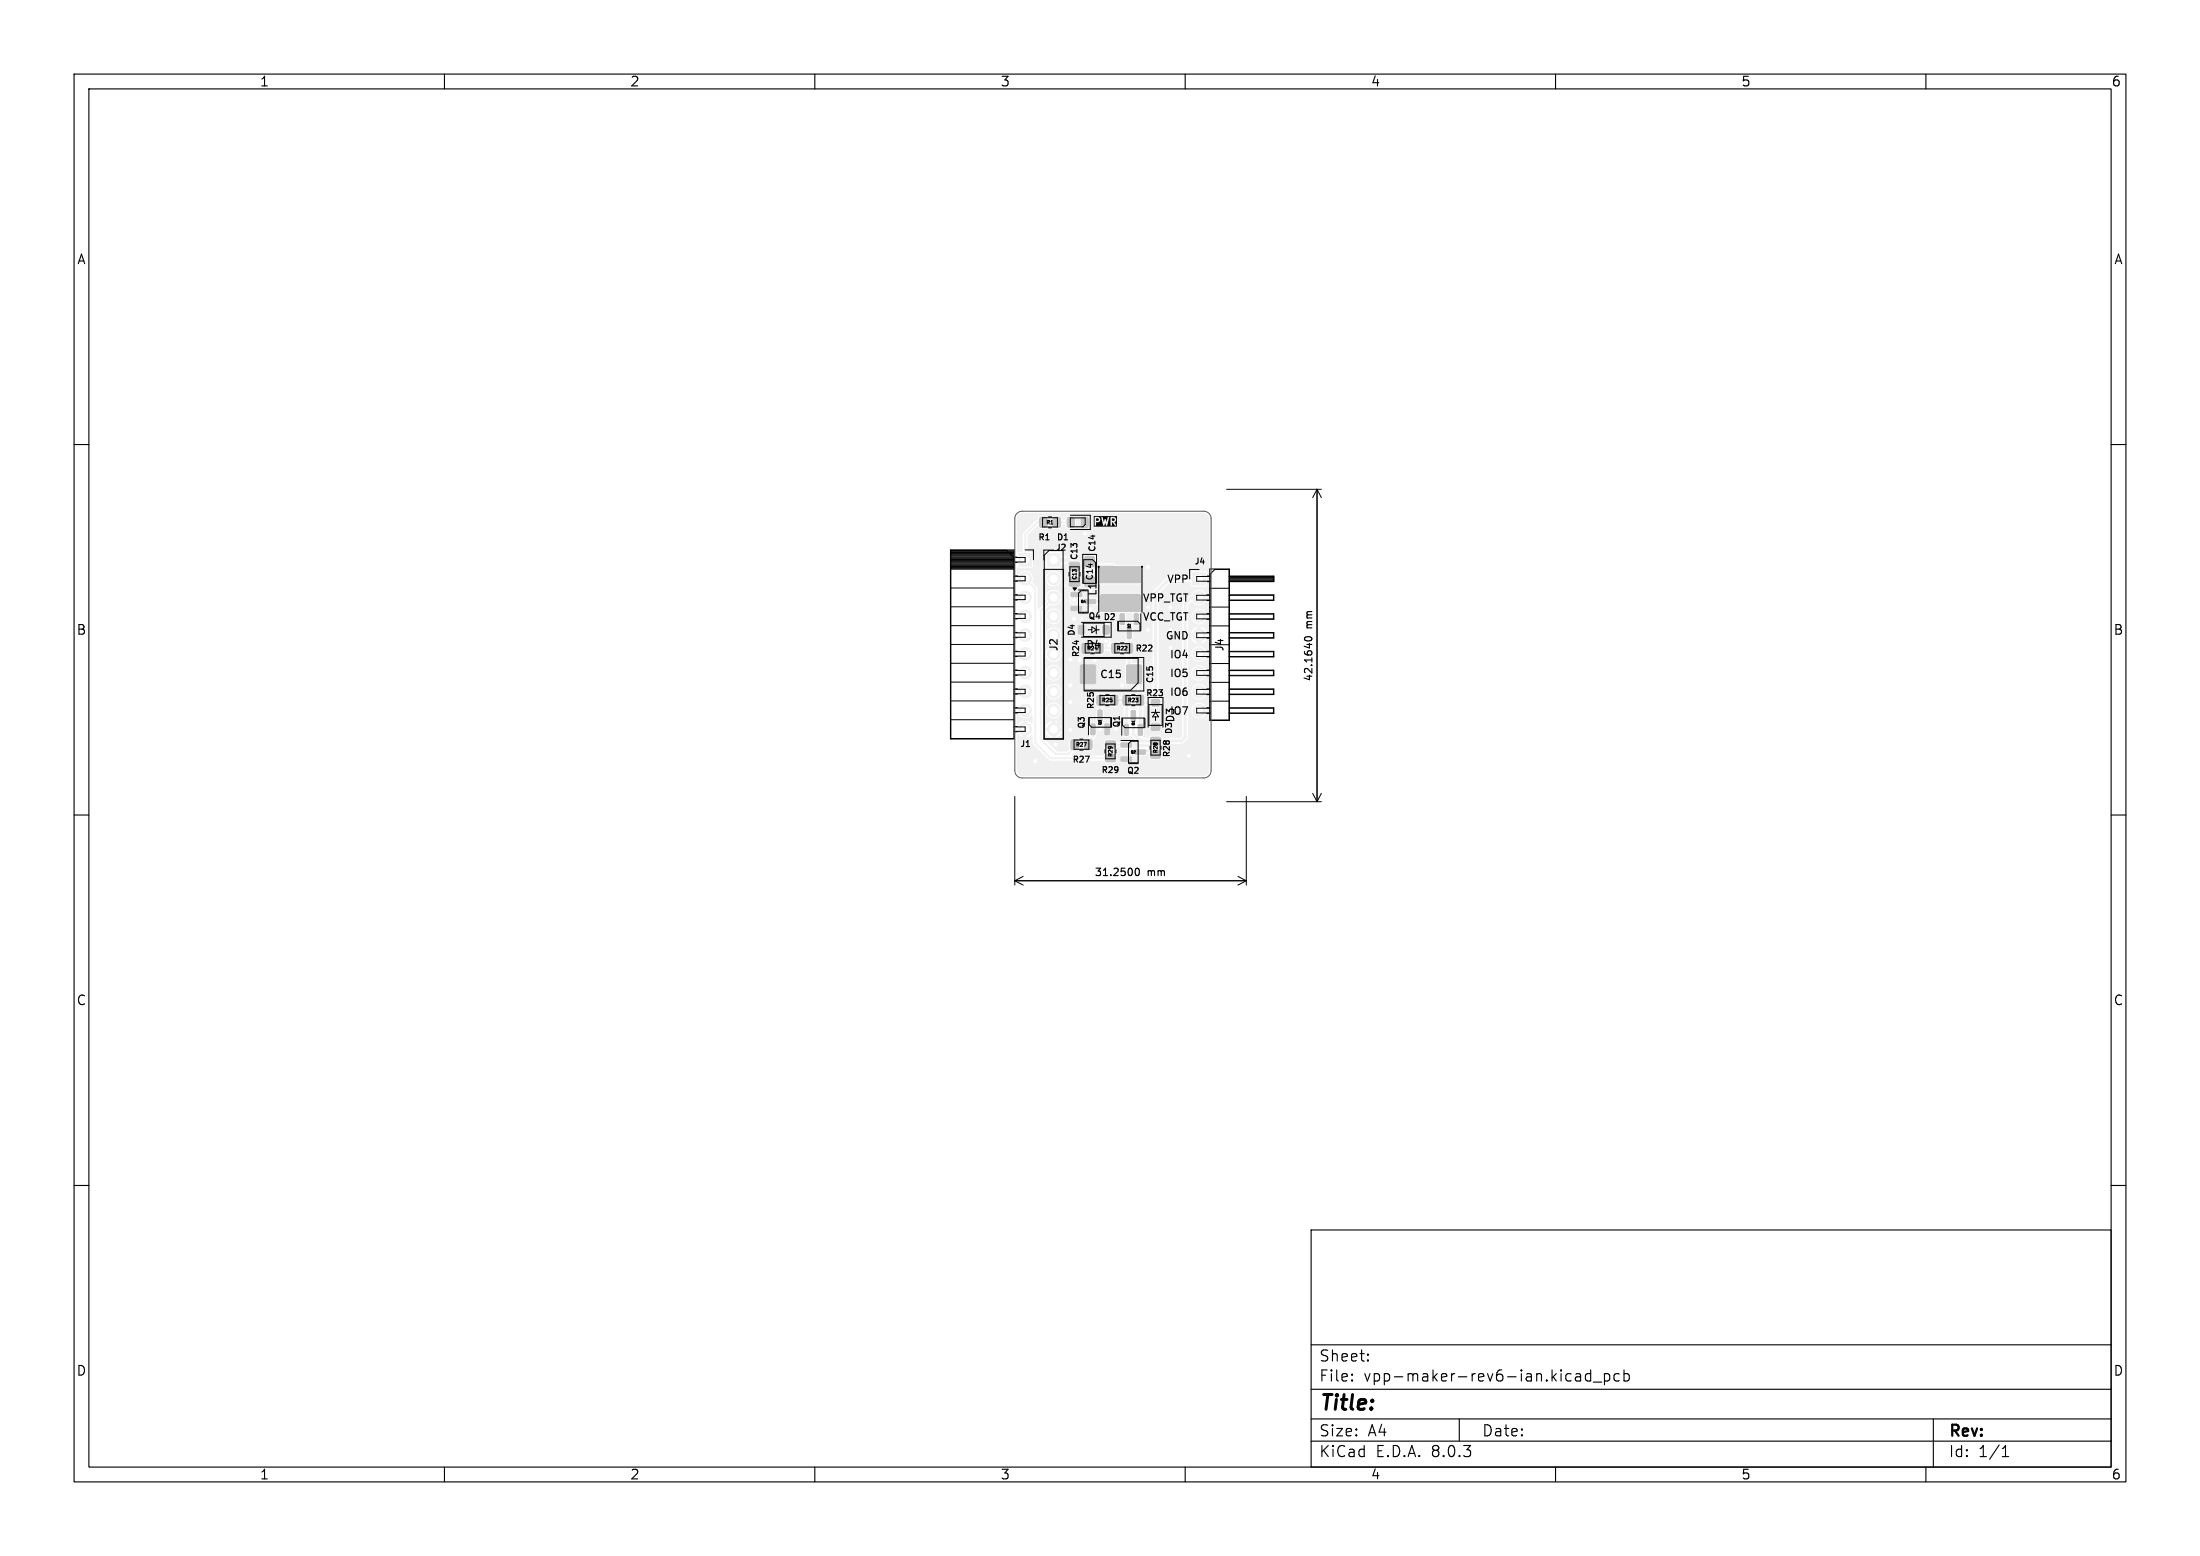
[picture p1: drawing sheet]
<svg xmlns="http://www.w3.org/2000/svg" width="297mm" height="210mm" viewBox="0 0 297 210" stroke-linecap="round" stroke-linejoin="round" font-family="sans-serif">
<g fill="#f0f0f0" stroke="#f0f0f0" stroke-width=".14">
<path d="M147.3 97.7h.4l.1 .1 .1 1.2-.1 .2h-.4l-.1-.1z"/>
<path d="M149.2 97.7h.4l.1 .1 .1 1.2-.1 .2h-.4l-.1-.1z"/>
<path d="M148.2 95.9l.4-.1 .2 .1v1.2l-.1 .2h-.4l-.1-.1z"/>
<path d="M153.1 82.9l.5-.1 .1 .1v1.2l-.1 .2h-.4l-.1-.1z"/>
<path d="M151.2 82.9l.4-.1 .2 .1v1.2l-.1 .2h-.4l-.1-.1z"/>
<path d="M152.2 84.7h.4l.1 .1 .1 1.2-.1 .2h-.4l-.1-.1z"/>
<path d="M146 69.9l.7-.1 .2 .2v1l-.1 .2h-.6l-.2-.2z"/>
<path d="M144.1 69.9l.7-.1 .2 .2 .1 1-.2 .2h-.6l-.2-.2z"/>
<path d="M144.4 75.9h.2h1.1l.1 .2-.1 .9h-.2h-1.1l-.1-.2z"/>
<path d="M144.4 78h.2h1.1l.1 .2-.1 .9h-.2h-1.1l-.1-.2z"/>
<path d="M148.9 84.5h.8v1h-.8z"/>
<path d="M145.6 84.5h.8v1h-.8z"/>
<path d="M155.4 101.4l1.1-.1 .2 .3v.6l-.2 .1h-1l-.2-.2z"/>
<path d="M155.4 99.6l1.1-.1 .2 .2v.7l-.2 .1h-1l-.2-.2z"/>
<path d="M137.5 74.7h1.7v1.7h-1.7z"/>
<path d="M151.8 97.8h.4l.1 .1v1.2v.1h-.4l-.1-.1z"/>
<path d="M153.7 97.8h.4l.1 .1v1.2v.1h-.4l-.1-.1z"/>
<path d="M152.7 95.9h.5l.1 .1v1.2l-.1 .2h-.3l-.2-.1z"/>
<path d="M149.3 100.1l1.2-.1 .1 .2v.7l-.2 .1h-1l-.2-.2z"/>
<path d="M149.3 101.9l1.2-.1 .1 .3v.6l-.2 .1h-1l-.2-.2z"/>
<path d="M148 86.9l.7-.1 .2 .2v1l-.1 .2h-.6l-.3-.2z"/>
<path d="M146.1 86.9l.8-.1 .2 .2v1l-.2 .2h-.6l-.2-.2z"/>
<path d="M146.5 75.2l.2-.1 1 .1 .1 .1-.1 1.1-.2 .1-1-.1-.1-.2z"/>
<path d="M146.5 77.9l.2-.1 1 .1 .1 .1-.1 1.1-.2 .1-1-.1-.1-.2z"/>
<path d="M151.6 93.9l.7-.1 .3 .2v1l-.2 .2h-.6l-.2-.2z"/>
<path d="M153.5 93.9l.7-.1 .2 .2v1l-.1 .2h-.7l-.2-.2z"/>
<path d="M152.1 89.8l.2-.1 1.8 .1 .1 .2v2l-.1 .2-.2 .1-1.8-.1v-.2v-2z"/>
<path d="M145.9 89.8l.2-.1 1.8 .1v.2v2.2l-.2 .1-1.8-.1v-.2z"/>
<path d="M151.4 100.3h1.3l.1 .1v.4h-.2h-1.2l-.1-.1z"/>
<path d="M151.4 102.2h1.3l.1 .1v.4l-.2 .1-1.2-.1-.1-.1z"/>
<path d="M153.2 101.2h1.4l.1 .2v.3l-.2 .1h-1.2l-.1-.1z"/>
<path d="M141.4 74.7h1.7v1.7h-1.7z"/>
<path d="M161 77.3h1.7v1.7h-1.7z"/>
<path d="M144.6 80l1.4-.1v.2v.3l-.1 .1h-1.2l-.1-.1z"/>
<path d="M144.6 81.9l1.4-.1v.2v.3l-.1 .1h-1.2l-.1-.1z"/>
<path d="M146.5 80.9h1.3l.1 .1v.4l-.1 .1h-1.3v-.2z"/>
<path d="M148.5 76.5h5.5v2.2h-5.5z"/>
<path d="M148.5 80.4h5.5v2.1h-5.5z"/>
<path d="M152 86.9l.7-.1 .2 .2v1l-.1 .2h-.6l-.3-.2z"/>
<path d="M150.1 86.9l.8-.1 .2 .2v1l-.2 .2h-.6l-.2-.2z"/>
<path d="M140.4 69.9l.7-.1 .2 .2v1l-.1 .2h-.6l-.3-.2z"/>
<path d="M142.2 69.9l.7-.1 .3 .2v1l-.2 .2h-.6l-.2-.2z"/>
<path d="M155.5 94.5h1v.7h-1z"/>
<path d="M155.5 97.8h1v.7h-1z"/>
<path d="M148.1 93.9l.8-.1 .2 .2v1l-.2 .2h-.6l-.2-.2z"/>
<path d="M150 93.9l.7-.1 .2 .2v1l-.1 .2h-.6l-.3-.2z"/>
<path d="M146.5 99.9l.7-.1 .2 .2v1l-.1 .2h-.7l-.2-.2z"/>
<path d="M144.6 99.9l.7-.1 .3 .2v1l-.2 .2h-.6l-.2-.2z"/>
<circle cx="138.4" cy="78.1" r=".85"/>
<circle cx="138.4" cy="80.6" r=".85"/>
<circle cx="138.4" cy="83.2" r=".85"/>
<circle cx="138.4" cy="85.7" r=".85"/>
<circle cx="138.4" cy="88.2" r=".85"/>
<circle cx="138.4" cy="90.8" r=".85"/>
<circle cx="138.4" cy="93.3" r=".85"/>
<circle cx="138.4" cy="95.9" r=".85"/>
<circle cx="138.4" cy="98.4" r=".85"/>
<circle cx="142.2" cy="78.1" r=".85"/>
<circle cx="142.2" cy="80.7" r=".85"/>
<circle cx="142.2" cy="83.2" r=".85"/>
<circle cx="142.2" cy="85.7" r=".85"/>
<circle cx="142.2" cy="88.3" r=".85"/>
<circle cx="142.2" cy="90.8" r=".85"/>
<circle cx="142.2" cy="93.4" r=".85"/>
<circle cx="142.2" cy="95.9" r=".85"/>
<circle cx="142.2" cy="98.4" r=".85"/>
<circle cx="161.9" cy="80.7" r=".85"/>
<circle cx="161.9" cy="83.2" r=".85"/>
<circle cx="161.9" cy="85.7" r=".85"/>
<circle cx="161.9" cy="88.3" r=".85"/>
<circle cx="161.9" cy="90.8" r=".85"/>
<circle cx="161.9" cy="93.4" r=".85"/>
<circle cx="161.9" cy="95.9" r=".85"/>
<circle cx="158" cy="85" r=".4"/>
<circle cx="147.8" cy="89.1" r=".4"/>
<circle cx="158" cy="87.5" r=".4"/>
<circle cx="142.5" cy="100.5" r=".4"/>
<circle cx="144.5" cy="92.5" r=".4"/>
<circle cx="148.5" cy="98.4" r=".4"/>
<circle cx="145" cy="83.5" r=".4"/>
<circle cx="155" cy="76.5" r=".4"/>
<circle cx="147.2" cy="82.2" r=".4"/>
<circle cx="155" cy="85" r=".4"/>
<circle cx="139.7" cy="102.8" r=".4"/>
<circle cx="160.5" cy="102" r=".4"/>
<circle cx="156" cy="96.8" r=".4"/>
<circle cx="155" cy="82" r=".4"/>
<circle cx="145" cy="87.5" r=".4"/>
<circle cx="144.5" cy="98.5" r=".4"/>
<circle cx="150.7" cy="98.4" r=".4"/>
<circle cx="146.5" cy="72" r=".4"/>
<circle cx="143.6" cy="79" r=".4"/>
<circle cx="151.5" cy="92.5" r=".4"/>
<circle cx="146" cy="83.5" r=".4"/>
<circle cx="144.5" cy="94.8" r=".4"/>
<circle cx="158" cy="82" r=".4"/>
<circle cx="147.3" cy="85" r=".4"/>
<circle cx="144.5" cy="89" r=".4"/>
<circle cx="145.8" cy="89.1" r=".4"/>
<circle cx="149.3" cy="86.5" r=".4"/>
<circle cx="145" cy="81" r=".4"/>
</g>
<path d="M138.4 78.1l1.4 1.3v20.8l2 2.1h8.1M140.8 70.5h-.8l-1.6 1.6v3.5M142.7 70.5h1.9M142.2 80.7l-1.7 1.7v17.4l2 2h1.7l.9-.9M145.2 80.2h.1M145.3 80.2l.2 .2M145.3 80.2l-.3 .3v.5M147.6 98.4v1l-.7 .7v.4M148.4 87.5h2.2M149.3 85v2.3l.2 .2M152.5 87.5h-.1M149.9 100.5h1.9" fill="none" stroke="#f0f0f0" stroke-width=".25"/>
<path d="M142.2 75.6h2l.9 .9h1.3M146.4 76.5l.7-.7 .7 .7M146.4 76.5h3.8l1 1.1h-1.1M147.2 75.5l-.1 .1M144.5 84v12.2l-2.3 2.2" fill="none" stroke="#f0f0f0" stroke-width=".61"/>
<path d="M161.9 78.1h-4l-1.9 1.9v14.8h-1.7l-.4-.3M147.2 81.2h3.7M148.6 94.5l-.1 .1v2M150.4 94.5h1.7l-.1 4M152.4 85v5.3l1.5 1.5v2.7M153 81l.4 .4v2.2M153.9 94.5v4M160 81.5v18l-.5 .5h-5.6l-.9-.9v-2.5M160.8 80.7h1.1M153.8 101.3h1.7l.5 .5" fill="none" stroke="#f0f0f0" stroke-width=".41"/>
<g fill="#f0f0f0">
<path d="M137.5 69.5l.5-.2h24.5a.75 .75 0 0 1 .7 .7v15.5l-.1 .1-.1-.1a1.14 1.14 0 0 0-.9-.9v.7h-.5v-.7l-.6 .4-.2 .5h.6v.5h-.6l.2 .5 .6 .4v-.7h.5l.1 .7a1.58 1.58 0 0 0 .9-1l.1 .1v18a.75 .75 0 0 1-.7 .7h-24.5a.75 .75 0 0 1-.7-.7v-4.8l.1-.2 .3 .3 .5 .2v-.7h.4v.7l.7-.3h.1l.1 1.2 2.3 2.3h7.1l.5 .3h1l.4-.2v-.8l-.1-.3-.3-.1h-1l-.5 .4h-4.2v-.2l.3-.4h.6l.2-.2v-1.2h.4v1l.1 .3 .3 .1h.7l.2-.1 .1-.3v-.8h1.4l.1 .8 .3 .2h1l.3-.1a.31 .31 0 0 1 .2-.3 .31 .31 0 0 1 .4 .2h1.5l.2-.2v-.5l-.3-.3h-1.3l-.5 .2-.5-.4h-1l-.3 .1-.1 .3h-1.4v-.3l.4-.8 .1-1.3-.3-.3h-.4l-.3 .2-.1 1.4 .2 .2-.2 .3h-.6l-.2 .4h-.4l-.1-.3-.3-.1h-.8l-.2 .4v1.1l-.2 .3h-1.6l-1.7-1.7-.1-1.5h1v.5h-.7l.3 .5 .6 .4v-.7h.5v.7l.6-.4 .3-.5h-.7v-.5h.7l-.3-.5-.6-.4v.7h-.5v-.7l-.6 .4-.3 .5h-.3v-2.3h.4a1.06 1.06 0 0 0 1.5 .9 1.06 1.06 0 0 0 .2-1.7 1.06 1.06 0 0 0-1.7 .6v.2h-.4v-2.5h.4a1.05 1.05 0 0 0 .7 1 1.05 1.05 0 0 0 1.2-.4h4.8v1l.2 .4-.1 1.8 .1 .2 .2 .1h.5l.2-.2v-1.4l-.1-.4 .4-.5v-1h.4v1l.2 .4h.9l.2-.1 .1-.3a.13 .13 0 0 1 .2-.1 .13 .13 0 0 1 .1 .1l.3 .5v2.1l-.2 .3 .1 1.4 .2 .1h.4l.4-.1 1.2 1.1h1.3a.29 .29 0 0 1 .2 .5h-1.5l-.2 .1a.49 .49 0 0 0-.6 .3v.5l.2 .2h1.4l.2-.1a.14 .14 0 0 1 .1-.2 .14 .14 0 0 1 .2 .1v.4l.2 .3h1.4l.2-.3v-.9l-.4-.2h-.7l-.2-.2v-.1l.9-.1 .5-.3h2.6l.7-.7 .1-.1v-3.7h.4a1.06 1.06 0 0 0 1.5 1 1.06 1.06 0 0 0 .2-1.8 1.06 1.06 0 0 0-1.7 .6v.2h-.4v-2.5h.4a1.06 1.06 0 0 0 1.5 .9 1.06 1.06 0 0 0 .2-1.8 1.06 1.06 0 0 0-1.7 .7v.2h-.4v-2.6h.4a1.06 1.06 0 0 0 1.5 1 1.06 1.06 0 0 0 .2-1.8 1.06 1.06 0 0 0-1.7 .6v.2h-.4v-2.5h.4a1.06 1.06 0 0 0 1.5 .9 1.06 1.06 0 0 0 .2-1.8 1.06 1.06 0 0 0-1.7 .7v.2h-.4v-5.1h.4a1.06 1.06 0 0 0 1.5 1 1.06 1.06 0 0 0 .2-1.8 1.06 1.06 0 0 0-1.7 .6v.2h-.4v-1.5l.6-.5a1.07 1.07 0 0 0 1.6 .3 1.07 1.07 0 0 0-.1-1.7 1.07 1.07 0 0 0-1.6 .4l-.3 .1-.9 1-.1 .1v17.9l-.3 .3h-2.3l-.5-.3h-1l-.4 .3h-.7a.24 .24 0 0 1 0-.4v-3.8l.2-.1h.6l.3 .2h.9l.2-.1 .2-.3v-.6l-.4-.4v-13.9l1.7-1.7h2.6l.1 .1v.5l.1 .1h1.9l.1-.2v-1.9h-2l-.1 .1v.5h-.1h-3l-2.1 2.1v14.3l-.4 .3h-.5l-.1-.6-.3-.3v-3.7l-.3-.3h-1.2v-1l.3-.5v-1l-.1-.3a.44 .44 0 0 1 0-.6l-.1-1.5-.3-.1-.5 .1-.2 .2 .1 1.7-.3 .5v1l.3 .5v1.1l-.1 .3v2.2l.1 .2 .2 .2h1.3v1l-.3 .5v1.2a.42 .42 0 0 1 .3 .5h-1a.39 .39 0 0 1 .3-.5v-1.2l-.1-.3-.3-.1h-.7l-.2 .1-.1 .3a.13 .13 0 0 1-.1 .1 .13 .13 0 0 1-.2-.1l-.1-.3-.3-.1h-.8l-.2 .4h-.4l-.1-.3-.3-.1h-.8l-.2 .4h-4.8v-.1a1.06 1.06 0 0 0-.5-1.6 1.06 1.06 0 0 0-1.4 1.1h-.4v-2.6h.4v.2a1.06 1.06 0 0 0 1.7 .7 1.06 1.06 0 0 0-.2-1.8 1.06 1.06 0 0 0-1.5 .9h-.4v-2.5h.4v.2a1.06 1.06 0 0 0 1.7 .6 1.06 1.06 0 0 0-.2-1.8 1.06 1.06 0 0 0-1.5 1h-.4v-1.3h6.9v1l.2 .4h.9l.2-.1 .2-.5 .7 .1a.47 .47 0 0 0 .4 .5h.6l.4-.2v-1.2l-.1-.3-.3-.1h-1l-.1-.4-.2-.3 .4-.5v-.8l-.2-.3-.8-.1-.3 .2-.1 1 .2 .3a.18 .18 0 0 1 .2 .2 .18 .18 0 0 1-.1 .2l-.2 .5h-.8l-.2 .4h-6.9v-1.3h.4a1.06 1.06 0 0 0 1.5 1 1.06 1.06 0 0 0 .2-1.8 1.06 1.06 0 0 0-1.7 .6v.2h-.4v-2.5h.4a1.06 1.06 0 0 0 1.5 .9 1.06 1.06 0 0 0 .2-1.7 1.06 1.06 0 0 0-1.7 .6v.2h-.4v-.7l1-.9a1.07 1.07 0 0 0 1.2-.3 1.07 1.07 0 0 0 .1-1.3h1.3l.1 .7a.6 .6 0 0 0 .4 .9 .6 .6 0 0 0 .7-.6h.6l.1 .4 .2 .3 1.7-.1 .1 .9 .1 .2h2.6v1.6l.2 .2h.6l.2-.2v-1.6h.9l.1 1.7 .2 .1h.5l.1-.1 .1-1.6 .3-.3-.1-2.3-5.6-.1-.2 .2v.4a.33 .33 0 0 1-.5 0h-1.3l-.3 .3h-.6v-.2a.48 .48 0 0 0 .7-.4l-.1-.4-.3-.3h-1.3l-.2 .3h-1.3a1.05 1.05 0 0 0-1.4-.2 1.05 1.05 0 0 0-.4 1.3l-1 1.1-.2-.1v-2.7l-.7-.8 .1-.5h1.7v.2a1.06 1.06 0 0 0 1.7 .7 1.06 1.06 0 0 0-.2-1.8 1.06 1.06 0 0 0-1.5 .9h-1.7a1.07 1.07 0 0 0-.9-1 1.07 1.07 0 0 0-1.2 .5l-.1-.1v-.9l2.1-.1 .1-1.8h1.7v1.7l.1 .2h1.9l.2-.5h.5l.2 .2v.6l.3 .3h1.3a.55 .55 0 0 1 .7-.2h1.8l.1 1.7 .1 .1 5.6 .1 .2-.2v-2.2l-.1-.2h-3.4l-.5-.3h-2.1l-.1-.1-.1-.8-.3-.2h-1l-.2 .1-.2 .3v.6a.31 .31 0 0 1-.5-.2h-.7l-.6-.6-1-.1-.1-.4-.2-.1h-1.7l-.2 .2h-1.7l-.2-.2-.6-.1v-2.2l1.2-1.2h.2l.2 .3 .2 .1h.8l.2-.4 .1-1h.3l.1 1 .2 .4h.8l.2-.1 .2-.5h.4l.1 .1a.44 .44 0 0 0 .4 .5h.6l.3-.2v-1.4l-.3-.2h-.7l-.2 .1-.2 .5-.4-.1a.47 .47 0 0 0-.4-.5h-.8l-.3 .4h-.3l-.2-.3-.2-.1h-.7l-.2 .1-.2 .4-.3 .1-1.7 1.7v2.5l-.1 .1-.6 .1-.1-.2v-4.4z"/>
<path d="M137.3 96.4l.1-.1a1.18 1.18 0 0 0 1.9 .2l.1 .1v1h-.1l-.7-.3v.7h-.4v-.7l-.5 .2-.3 .3-.1-.1z"/>
</g>
<g fill="#fff" stroke="#fff" stroke-width=".14">
<circle cx="158" cy="85" r=".2"/>
<circle cx="147.8" cy="89.1" r=".2"/>
<circle cx="158" cy="87.5" r=".2"/>
<circle cx="142.5" cy="100.5" r=".2"/>
<circle cx="144.5" cy="92.5" r=".2"/>
<circle cx="148.5" cy="98.4" r=".2"/>
<circle cx="145" cy="83.5" r=".2"/>
<circle cx="155" cy="76.5" r=".2"/>
<circle cx="147.2" cy="82.2" r=".2"/>
<circle cx="155" cy="85" r=".2"/>
<circle cx="139.7" cy="102.7" r=".2"/>
<circle cx="160.5" cy="102" r=".2"/>
<circle cx="156" cy="96.8" r=".2"/>
<circle cx="155" cy="82" r=".2"/>
<circle cx="144.5" cy="98.5" r=".2"/>
<circle cx="146.5" cy="72" r=".2"/>
<circle cx="143.6" cy="79" r=".2"/>
<circle cx="151.5" cy="92.5" r=".2"/>
<circle cx="146" cy="83.5" r=".2"/>
<circle cx="144.5" cy="94.7" r=".2"/>
<circle cx="158" cy="82" r=".2"/>
<circle cx="147.3" cy="85" r=".2"/>
<circle cx="144.5" cy="89" r=".2"/>
<circle cx="145.8" cy="89.1" r=".2"/>
<circle cx="149.3" cy="86.5" r=".2"/>
<circle cx="145" cy="81" r=".2"/>
<circle cx="138.4" cy="75.5" r=".5"/>
<circle cx="138.4" cy="78.1" r=".5"/>
<circle cx="138.4" cy="80.6" r=".5"/>
<circle cx="138.4" cy="83.2" r=".5"/>
<circle cx="138.4" cy="85.7" r=".5"/>
<circle cx="138.4" cy="88.2" r=".5"/>
<circle cx="138.4" cy="90.8" r=".5"/>
<circle cx="138.4" cy="93.3" r=".5"/>
<circle cx="138.4" cy="95.9" r=".5"/>
<circle cx="138.4" cy="98.4" r=".5"/>
<circle cx="142.3" cy="75.6" r=".5"/>
<circle cx="142.3" cy="78.1" r=".5"/>
<circle cx="142.3" cy="80.7" r=".5"/>
<circle cx="142.3" cy="83.2" r=".5"/>
<circle cx="142.3" cy="85.7" r=".5"/>
<circle cx="142.3" cy="88.3" r=".5"/>
<circle cx="142.3" cy="90.8" r=".5"/>
<circle cx="142.3" cy="93.4" r=".5"/>
<circle cx="142.3" cy="95.9" r=".5"/>
<circle cx="142.3" cy="98.4" r=".5"/>
<circle cx="161.9" cy="78.1" r=".5"/>
<circle cx="161.9" cy="80.7" r=".5"/>
<circle cx="161.9" cy="83.2" r=".5"/>
<circle cx="161.9" cy="85.7" r=".5"/>
<circle cx="161.9" cy="88.3" r=".5"/>
<circle cx="161.9" cy="90.8" r=".5"/>
<circle cx="161.9" cy="93.4" r=".5"/>
<circle cx="161.9" cy="95.9" r=".5"/>
</g>
<g fill="#c4c4c4">
<path d="M148.6 76.5h5.3v2.2h-5.3z"/>
<path d="M148.6 80.2h5.3v2.2h-5.3z"/>
</g>
<g fill="#c4c4c4" stroke="#c4c4c4" stroke-width=".14">
<path d="M147.3 97.7h.4l.1 .1 .1 1.2-.1 .2h-.4l-.1-.1z"/>
<path d="M149.2 97.7h.4l.1 .1 .1 1.2-.1 .2h-.4l-.1-.1z"/>
<path d="M148.2 95.9l.4-.1 .2 .1v1.2l-.1 .2h-.4l-.1-.1z"/>
<path d="M153.1 82.9l.5-.1 .1 .1v1.2l-.1 .2h-.4l-.1-.1z"/>
<path d="M151.2 82.9l.4-.1 .2 .1v1.2l-.1 .2h-.4l-.1-.1z"/>
<path d="M152.2 84.7h.4l.1 .1 .1 1.2-.1 .2h-.4l-.1-.1z"/>
<path d="M146 69.9l.7-.1 .2 .2v1l-.1 .2h-.6l-.2-.2z"/>
<path d="M144.1 69.9l.7-.1 .2 .2 .1 1-.2 .2h-.6l-.2-.2z"/>
<path d="M144.4 75.9h.2h1.1l.1 .2-.1 .9h-.2h-1.1l-.1-.2z"/>
<path d="M144.4 78h.2h1.1l.1 .2-.1 .9h-.2h-1.1l-.1-.2z"/>
<path d="M148.9 84.5h.8v1h-.8z"/>
<path d="M145.6 84.5h.8v1h-.8z"/>
<path d="M155.4 101.4l1.1-.1 .2 .3v.6l-.2 .1h-1l-.2-.2z"/>
<path d="M155.4 99.6l1.1-.1 .2 .2v.7l-.2 .1h-1l-.2-.2z"/>
<path d="M151.8 97.8h.4l.1 .1v1.2v.1h-.4l-.1-.1z"/>
<path d="M153.7 97.8h.4l.1 .1v1.2v.1h-.4l-.1-.1z"/>
<path d="M152.7 95.9h.5l.1 .1v1.2l-.1 .2h-.3l-.2-.1z"/>
<path d="M149.3 100.1l1.2-.1 .1 .2v.7l-.2 .1h-1l-.2-.2z"/>
<path d="M149.3 101.9l1.2-.1 .1 .3v.6l-.2 .1h-1l-.2-.2z"/>
<path d="M148 86.9l.7-.1 .2 .2v1l-.1 .2h-.6l-.3-.2z"/>
<path d="M146.1 86.9l.8-.1 .2 .2v1l-.2 .2h-.6l-.2-.2z"/>
<path d="M146.5 75.2l.2-.1 1 .1 .1 .1-.1 1.1-.2 .1-1-.1-.1-.2z"/>
<path d="M146.5 77.9l.2-.1 1 .1 .1 .1-.1 1.1-.2 .1-1-.1-.1-.2z"/>
<path d="M151.6 93.9l.7-.1 .3 .2v1l-.2 .2h-.6l-.2-.2z"/>
<path d="M153.5 93.9l.7-.1 .2 .2v1l-.1 .2h-.7l-.2-.2z"/>
<path d="M152.1 89.8l.2-.1 1.8 .1 .1 .2v2l-.1 .2-.2 .1-1.8-.1v-.2v-2z"/>
<path d="M145.9 89.8l.2-.1 1.8 .1v.2v2.2l-.2 .1-1.8-.1v-.2z"/>
<path d="M151.4 100.3h1.3l.1 .1v.4h-.2h-1.2l-.1-.1z"/>
<path d="M151.4 102.2h1.3l.1 .1v.4l-.2 .1-1.2-.1-.1-.1z"/>
<path d="M153.2 101.2h1.4l.1 .2v.3l-.2 .1h-1.2l-.1-.1z"/>
<path d="M144.6 80l1.4-.1v.2v.3l-.1 .1h-1.2l-.1-.1z"/>
<path d="M144.6 81.9l1.4-.1v.2v.3l-.1 .1h-1.2l-.1-.1z"/>
<path d="M146.5 80.9h1.3l.1 .1v.4l-.1 .1h-1.3v-.2z"/>
<path d="M148.5 76.5h5.5v2.2h-5.5z"/>
<path d="M148.5 80.4h5.5v2.1h-5.5z"/>
<path d="M152 86.9l.7-.1 .2 .2v1l-.1 .2h-.6l-.3-.2z"/>
<path d="M150.1 86.9l.8-.1 .2 .2v1l-.2 .2h-.6l-.2-.2z"/>
<path d="M140.4 69.9l.7-.1 .2 .2v1l-.1 .2h-.6l-.3-.2z"/>
<path d="M142.2 69.9l.7-.1 .3 .2v1l-.2 .2h-.6l-.2-.2z"/>
<path d="M155.5 94.5h1v.7h-1z"/>
<path d="M155.5 97.8h1v.7h-1z"/>
<path d="M148.1 93.9l.8-.1 .2 .2v1l-.2 .2h-.6l-.2-.2z"/>
<path d="M150 93.9l.7-.1 .2 .2v1l-.1 .2h-.6l-.3-.2z"/>
<path d="M146.5 99.9l.7-.1 .2 .2v1l-.1 .2h-.7l-.2-.2z"/>
<path d="M144.6 99.9l.7-.1 .3 .2v1l-.2 .2h-.6l-.2-.2z"/>
</g>
<path d="M148 70h.3v.2l-.3 .1zM150.1 70h.3l.1 .1a.24 .24 0 0 1-.4 .2zM147.7 69.7h3.1v1.4h-3.1v-1.2h.1v1l.1 .1 .1-.1v-.4h.3l.2-.2v-.3l-.1-.1h.3l.3 1.1 .1-.1 .1-.4 .1 .4h.2l.2-1h.2v1h.2v-.4l.4 .4h.2l-.3-.4 .2-.2 .1-.3-.3-.2h-.4l-.1 .1-.3-.1-.2 .7-.2-.4-.2 .4-.2-.7-.1 .1-.4-.1-.6 .1z" fill="#000"/>
<g fill="none" stroke="#000" stroke-width=".15">
<path d="M10 10h277v190h-277zM12 12h273v186h-273zM60 10v2M110 10v2M160 10v2M210 10v2M260 10v2M10 60h2M285 60h2M148.3 76.5v6.2M154.2 76.5v6.2M176.2 86a.54 .54 0 0 1 .9 .3 .57 .57 0 0 1-1-.1z"/>
<path d="M10 110h2M138.5 100.8h.5M153.4 117.2h.1a.53 .53 0 0 1 .3 .5 .53 .53 0 0 1-.3 .5 .66 .66 0 0 1-.1-1zM285 110h2M10 160h2M285 160h2M177 166h108v32h-108zM60 198v2M110 198v2M160 198v2M177 194.5h108M177 191.5h108"/>
<path d="M177 187.5h108M177 181.5h108M182.5 186.3h.1l-.1 .1M182.5 186.3v.1M182.5 185.5v.1M182.5 185.5h.1l-.1 .1M184.7 183.6v.1M184.7 183.6h-.1l.1 .1M184.7 182.8v.1M184.7 182.8h-.1l.1 .1M197 191.5v3M210 198v2"/>
<path d="M212.7 185.5l.2-.1 .4 .1 .1 .9M212.7 186.3l.2 .1 .5-.1M213.4 185.8l-.7 .1M214.7 185.5l-.4-.1-.3 .3v.4l.2 .2 .1 .1 .4-.1M214.7 184.9v1.5M215.1 186.5h1.1M216.6 185.5l.4-.1 .3 .3v.4l-.1 .2-.2 .1-.4-.1M216.6 185.4v1.5M218.6 185.5l-.4-.1-.3 .3v.4l.1 .2 .2 .1 .4-.1M219.2 185.5l.5-.1 .3 .3v.4l-.2 .2-.1 .1-.5-.1M219.2 184.9v1.5M260 198v2"/>
<path d="M261 191.5v6.5M270.3 196.6h.9M270.3 195.5l.4-.4v1.5"/>
</g>
<g fill="none" stroke="#000" stroke-width=".14">
<path d="M128.3 74.2h8.6v25.5h-8.6zM128.3 74.3h8.6M128.3 74.5h8.6M128.3 74.6h8.6M128.3 74.7h8.6M128.3 74.8h8.6M128.3 74.9h8.6M128.3 75h8.6M128.3 75.2h8.6M128.3 75.3h8.6M128.3 75.4h8.6M128.3 75.5h8.6"/>
<path d="M128.3 75.6h8.6M128.3 75.8h8.6M128.3 75.9h8.6M128.3 76h8.6M128.3 76.1h8.6M128.3 76.2h8.6M128.3 76.3h8.6M128.3 76.5h8.6M128.3 76.6h8.6M128.3 76.7h8.6M128.3 76.8h8.6M128.3 79.4h8.6"/>
<path d="M128.4 74.3h7.5l1 1v24.4h-8.5zM136.9 77.8h1.5v.6h-1.5M136.9 75.3h1.5v.5h-1.5M136.9 75.2h.4M136.9 75.9h.4M136.9 77.7h.4M136.9 78.4h.4M138.4 74.2h1.1v1.4M140.8 69.9h2v1.2h-2zM140.9 76.8h2.7v23h-2.7zM141 74.9l.6-.6h1.9v25.4h-2.5zM141.5 69.8h.5"/>
<path d="M141.5 71.2h.5M142.2 74.2h-1.3v1.4M144.3 77.2v.6M144.4 76.5h1.3v2h-1.3zM144.5 69.5h2.7v2h-2.7M144.5 69.9h2v.9l-.3 .3h-1.7zM145.6 79.6h1.3M145.8 77.2v.6M146.2 78.7v-3.9h1.8v3.9M146.3 75.5h1.2l.4 .4v2.8h-1.6zM161.9 76.9h-1.3v1.2M163 77.7h.3"/>
<path d="M163 78.5h.3M163.3 76.8h2.7v20.4h-2.7zM163.3 79.4h2.7M163.4 77.8h-1.8v.6h1.8M164 76.9h1.9v20.3h-2.5v-19.7zM165.6 66h12.8M165.9 77.8h6.1M166 77.7h6v.8h-6M166 77.9h6M166 78h6M166 78.2h6M166 78.3h6"/>
<path d="M166 78.4h6M171.9 77.8v.6h-6M177.8 66v42.2M177.8 66l.6 1.2M177.8 66l-.6 1.2M128.3 81.9h8.6M128.3 84.4h8.6M128.3 87h8.6M128.3 89.5h8.6M128.3 92.1h8.6M128.3 94.6h8.6M128.3 97.1h8.6"/>
<path d="M136.9 85.4h1.5v.6h-1.5M136.9 80.3h1.5v.6h-1.5M136.9 82.9h1.5v.6h-1.5M136.9 88h1.5v.5h-1.5M136.9 90.5h1.5v.6h-1.5M136.9 93h1.5v.6h-1.5M136.9 95.6h1.5v.6h-1.5M136.9 98.1h1.5v.6h-1.5M136.9 80.3h.4M136.9 81h.4M136.9 82.8h.4M136.9 83.5h.4"/>
<path d="M136.9 85.4h.4M136.9 86.1h.4M136.9 87.9h.4M136.9 88.6h.4M136.9 90.4h.4M136.9 91.1h.4M136.9 93h.4M136.9 93.7h.4M136.9 95.5h.4M136.9 96.2h.4M136.9 98.1h.4M136.9 98.8h.4"/>
<path d="M145 99.9h2v1.2h-2zM145.6 82.7h1.3M145.6 80.1l.3-.4h1v2.9h-1.3zM145.8 99.8h.4M146 84h4v2h-4M146.2 84.1h2.8v1.8h-2.8zM146.3 88.7h8.1v4.6h-8.1M146.3 88.8h7.3v3.3l-1 1h-6.3zM146.9 85h.5M146.9 97.5v1.7M147 96.8h2.9v1.3h-2.5l-.4-.3M147.3 88.2h.4"/>
<path d="M147.4 84.6l.6 .4-.6 .4zM148 85h.4M148 84.4v1.2M148.5 93.9h2v1.2h-2zM149.3 93.8h.4M149.3 95.2h.4M150.1 96.8v1.3M150.5 86.9h2v1.2h-2zM150.9 83.8v1.3M151 83.8h2.6l.3 .4v.9h-2.9zM151.3 88.2h.4M151.3 86.8h.4"/>
<path d="M151.3 99.9h2.3M151.4 97.6v1.6M151.6 96.9h2.9v1.3h-2.6l-.3-.3M152 93.9h2v1.2h-2zM152.8 93.8h.4M152.8 95.2h.4M154 82.8v2.3M154.6 96.9v1.3M155 98.1v-4h2v4M155.1 95.1h1.8v2.8h-1.8zM155.4 99.9h1.2v2h-1.2zM155.5 96.1h1.1"/>
<path d="M156 96.1l.4 .7h-.8zM156 95.8v.3M156 96.8v.5M162.9 82.8h.4M162.9 85.4h.4M162.9 93h.4M162.9 95.5h.4M162.9 93.7h.4M162.9 80.3h.4M162.9 81h.4M162.9 83.6h.4M162.9 86.1h.4"/>
<path d="M162.9 87.9h.4M162.9 88.7h.4M162.9 90.4h.4M162.9 91.2h.4M162.9 96.3h.4M163.3 81.9h2.7M163.3 84.5h2.7M163.3 87h2.7M163.3 89.6h2.7M163.3 92.1h2.7M163.3 94.6h2.7M163.4 80.3h-1.8v.7h1.8"/>
<path d="M163.4 82.9h-1.8v.6h1.8M163.4 85.4h-1.8v.7h1.8M163.4 88h-1.8v.6h1.8M163.4 90.5h-1.8v.6h1.8M163.4 93h-1.8v.7h1.8M163.4 95.6h-1.8v.6h1.8M165.9 80.3h6v.7h-6M165.9 82.9h6v.6h-6M165.9 85.4h6v.7h-6M165.9 88h6v.6h-6M165.9 90.5h6v.6h-6M165.9 93h6v.7h-6"/>
<path d="M165.9 95.6h6v.6h-6M166 82.8h6v.8h-6M166 85.4h6v.7h-6M166 93h6v.7h-6M166 95.5h6v.8h-6M166 80.3h6v.7h-6M166 87.9h6v.8h-6M166 90.4h6v.8h-6M137 107.5v12M137 118.9h31.3M137 118.9l1.1 .6M138.1 118.3l-1.1 .6"/>
<path d="M145.8 101.2h.4M149.2 101.2v.4M149.3 100.4h1.2v2h-1.2zM150.6 101.2v.4M152.3 103.1h1.3M152.3 100.4l.4-.3h.9v2.9h-1.3zM155.3 100.7v.4M156.7 100.7v.4M165.6 108.2h12.8M167.1 118.3l1.2 .6M168.3 107.5v12M168.3 118.9l-1.2 .6"/>
<path d="M177.2 107.1l.6 1.1M178.4 107.1l-.6 1.1"/>
</g>
<g fill="#000" stroke="#000" stroke-width=".14">
<path d="M144.8 79.3h.5l-.2 .4z"/>
<circle cx="148.3" cy="76.5" r=".08"/>
<circle cx="154.2" cy="76.5" r=".08"/>
</g>
<path d="M137.3 69.3l.3-.2 .4-.1h24.5a1 1 0 0 1 1 1v34a1 1 0 0 1-1 1h-24.5a1 1 0 0 1-1-1v-34l.1-.4z" fill="none" stroke="#575757" stroke-width=".14"/>
<text font-size="2.8" x="178" y="190.9">Title:</text>
<g font-size="2.1">
<text x="178" y="184">Sheet:</text>
<text x="178" y="186.7">File:</text>
<text x="184.1" y="186.7">vpp-maker-rev6-ian.kicad_pcb</text>
<text x="178" y="196.9">KiCad</text>
<text x="178" y="194.1">Size:</text>
<text x="184.7" y="194.1">A4</text>
<text x="185.7" y="196.9">E.D.A.</text>
<text x="193.3" y="196.9">8.0.3</text>
<text x="200" y="194.1">Date:</text>
<text x="263" y="194.3">Rev:</text>
<text x="263" y="196.9">Id:</text>
<text x="267.1" y="196.9">1/1</text>
</g>
<g font-size="1.8">
<text x="35" y="11.9">1</text>
<text x="85" y="11.9">2</text>
<text x="135" y="11.9">3</text>
<text x="185" y="11.9">4</text>
<text x="235" y="11.9">5</text>
<text x="285" y="11.9">6</text>
<text x="10.3" y="35.9">A</text>
<text x="285.4" y="35.9">A</text>
<text x="10.3" y="85.9">B</text>
<text x="285.3" y="85.9">B</text>
<text x="10.3" y="135.9">C</text>
<text x="285.3" y="135.9">C</text>
<text x="10.3" y="185.9">D</text>
<text x="285.3" y="185.9">D</text>
<text x="35" y="199.9">1</text>
<text x="85" y="199.9">2</text>
<text x="135" y="199.9">3</text>
<text x="185" y="199.9">4</text>
<text x="235" y="199.9">5</text>
<text x="285" y="199.9">6</text>
</g>
<g font-size="1.4">
<text x="148.2" y="80.5" transform="rotate(-90 148.2 80.5)">L1</text>
<text x="154.2" y="81.3">VPP_TGT</text>
<text x="154.2" y="83.8">VCC_TGT</text>
<text x="157.5" y="78.7">VPP</text>
<text x="143" y="88" transform="rotate(-90 143 88)">J2</text>
<text x="146.5" y="87.7">D4</text>
<text x="157.3" y="86.4">GND</text>
<text x="157.9" y="88.9">IO4</text>
<text x="165.4" y="88" transform="rotate(-90 165.4 88)">J4</text>
<text x="177.4" y="84.9" transform="rotate(-90 177.4 84.9)">mm</text>
<text x="148.4" y="91.7">C15</text>
<text x="157.9" y="94">IO6</text>
<text x="157.9" y="91.4">IO5</text>
<text x="177.4" y="92.1" transform="rotate(-90 177.4 92.1)">42.1640</text>
<text x="157.9" y="96.5">IO7</text>
<text x="158.7" y="97.6" transform="rotate(-90 158.7 97.6)">D3</text>
<text x="147.7" y="118.4">31.2500</text>
<text x="154.9" y="118.4">mm</text>
</g>
<g font-size="1.1">
<text x="140.1" y="73.1">R1</text>
<text x="142.4" y="74.5">J2</text>
<text x="142.6" y="73.1">D1</text>
<text x="145.6" y="75.7" transform="rotate(-90 145.6 75.7)">C13</text>
<text x="148.1" y="74.6" transform="rotate(-90 148.1 74.6)">C14</text>
<text x="161.2" y="76.4">J4</text>
<text x="146.8" y="83.8">Q4 D2</text>
<text x="147.7" y="78.4" transform="rotate(-90 147.7 78.4)">C14</text>
<text x="145.3" y="85.9" transform="rotate(-90 145.3 85.9)">D4</text>
<text x="145.9" y="88.8" transform="rotate(-90 145.9 88.8)">R24</text>
<text x="153.2" y="88.1">R22</text>
<text x="147.9" y="95.8" transform="rotate(-90 147.9 95.8)">R25</text>
<text x="154.6" y="94.2">R23</text>
<text x="155.9" y="92.3" transform="rotate(-90 155.9 92.3)">C15</text>
<text x="137.6" y="101">J1</text>
<text x="146.6" y="98.4" transform="rotate(-90 146.6 98.4)">Q3</text>
<text x="151.4" y="98.3" transform="rotate(-90 151.4 98.3)">Q1</text>
<text x="158.4" y="99.2" transform="rotate(-90 158.4 99.2)">D3</text>
<text x="144.7" y="103.1">R27</text>
<text x="148.6" y="104.5">R29</text>
<text x="152.1" y="104.6">Q2</text>
<text x="158.1" y="102.3" transform="rotate(-90 158.1 102.3)">R28</text>
</g>
<g font-size=".7">
<text x="141.2" y="70.9">R1</text>
<text x="145.4" y="78.3" transform="rotate(-90 145.4 78.3)">C13</text>
<text x="146.7" y="87.9">R24</text>
<text x="150.7" y="87.9">R22</text>
<text x="148.7" y="94.9">R25</text>
<text x="152.2" y="94.9">R23</text>
<text x="145.2" y="100.9">R27</text>
<text x="156.4" y="101.7" transform="rotate(-90 156.4 101.7)">R28</text>
<text x="150.3" y="102.2" transform="rotate(-90 150.3 102.2)">R29</text>
</g>
<g font-size=".4">
<text x="145.9" y="81.4">Q4</text>
<text x="152.7" y="84.9" transform="rotate(-90 152.7 84.9)">D2</text>
<text x="148.7" y="97.9" transform="rotate(-90 148.7 97.9)">Q3</text>
<text x="152.6" y="101.7">Q2</text>
<text x="153.2" y="97.9" transform="rotate(-90 153.2 97.9)">Q1</text>
</g>
</svg>
